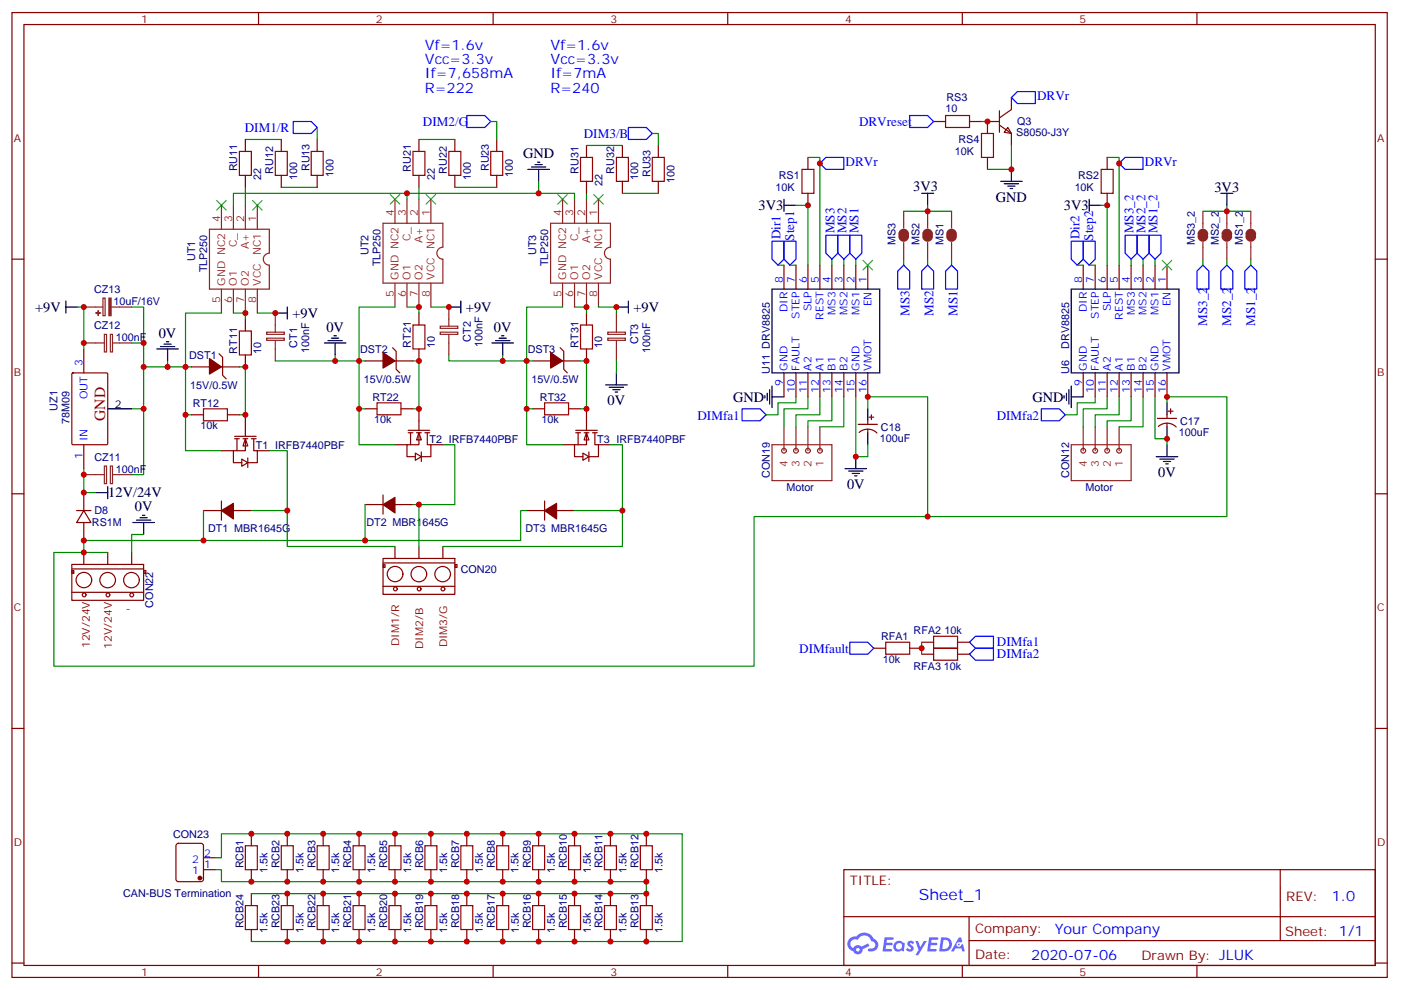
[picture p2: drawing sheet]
<svg xmlns="http://www.w3.org/2000/svg" width="413mm" height="292mm" viewBox="0 0 413 292" stroke-linecap="round" stroke-linejoin="round" font-family="sans-serif">
<g fill="none" stroke="#870000" stroke-width=".35">
<path d="M3.5 3.7h405.4v284.3h-405.4zM7.1 7.2h398.2v277.3h-398.2zM76.2 3.7v3.5M145.3 3.7v3.5M214.5 3.7v3.5M283.6 3.7v3.5M352.8 3.7v3.5M3.5 76.4h3.6M405.3 76.4h3.6M3.5 145.5h3.6M405.3 145.5h3.6M3.5 214.7h3.6"/>
<path d="M405.3 214.7h3.6M248.7 256.3h156.6v28.2h-156.6zM377.3 256.3v20.9M248.7 270.1h156.5M285.6 277.2h119.6M285.6 270.1v14.2M3.5 283.8h3.6M76.2 284.5v3.5M145.3 284.5v3.5M214.5 284.5v3.5M283.6 284.5v3.5M352.8 284.5v3.5"/>
<path d="M405.3 283.8h3.6"/>
</g>
<g fill="#5487ff">
<path d="M267.7 277.5a1.22 1.22 0 0 1 1.7 .2l-.4 .6a.47 .47 0 0 0-.3-.4 .47 .47 0 0 0-.5 .2l.1 .2a1.14 1.14 0 0 1 .8 1.8 1.14 1.14 0 0 1-1.9 0l-.2-.2 .5-.6 .7 .5a.29 .29 0 0 0 .3-.3 .29 .29 0 0 0-.2-.3 1.04 1.04 0 0 1-.6-1.7z"/>
<path d="M260.7 276.2h2.4l.3 .2-.2 .5-1.8 .1-.1 .8h1.5l.3 .4-.3 .4h-1.6l-.2 1.1h1.7l.2 .3-.2 .3-2.6 .1z"/>
<path d="M273.8 276.2h2.4l.3 .2-.1 .5-1.8 .1-.2 .8h1.6l.3 .4-.4 .4-1.6-.1-.1 1.1 1.7 .1 .2 .3-.2 .3-2.6 .1z"/>
<path d="M282.6 276.2h.7l.3 1.3-.6 .3a.69 .69 0 0 0-1 .3 .69 .69 0 0 0 .4 .9 .69 .69 0 0 0 .9-.6l.5-.2 .6 2.2h-.8l-.2-.9h-1.8l-.5 .9h-.8z"/>
<path d="M269.8 277.3h.8l.6 1.8 1.1-1.8h.9l-2.6 4.2h-.8l.9-1.5z"/>
<path d="M277.4 276.2l-.6 4.2h1.3a2.11 2.11 0 0 0 2.5-2.1 2.11 2.11 0 0 0-2.5-2.1zM278.1 277a1.39 1.39 0 0 1 1.7 1.4 1.39 1.39 0 0 1-1.8 1.2h-.3z"/>
<path d="M263.7 277.8a1.54 1.54 0 0 0-.1 2.2 1.54 1.54 0 0 0 2.2 .1l.6 .3 .3-2.3-.2-.3h-.4a1.49 1.49 0 0 0-2.4 0zM264 278.8a.94 .94 0 0 1 1.8 0 .94 .94 0 0 1-1.8 0z"/>
<path d="M250.4 276.6a2.18 2.18 0 0 0 1.1 3.7 1.44 1.44 0 0 0 1.6 .9 1.44 1.44 0 0 0 1.2-1.4l2-1.1-.5-.7-1.9 1a1.47 1.47 0 0 0-2.4 .4 1.39 1.39 0 0 1-.7-1.9 1.39 1.39 0 0 1 2-.5 2.12 2.12 0 0 1 2.2-1.3 2.12 2.12 0 0 1 1.9 1.7 1.14 1.14 0 0 1 1.1 1.4 1.14 1.14 0 0 1-1.7 .7 .43 .43 0 0 0-.5 .4 .43 .43 0 0 0 .4 .5 1.98 1.98 0 0 0 2.5-1.2 1.98 1.98 0 0 0-1.2-2.6 3.1 3.1 0 0 0-5.3-.6l-.9 .1zM252.3 279.9a.55 .55 0 0 1 1.1 0 .55 .55 0 0 1-1.1 0z"/>
<circle cx="282.6" cy="278.3" r=".26"/>
</g>
<g fill="none" stroke="#870000" stroke-width=".35">
<path d="M72.3 41.1v3.5M72.3 51.7v3.5M82.9 41.1v3.5M82.9 51.7v3.5M93.5 41.1v3.5M93.5 51.7v3.5M123.5 41.1v3.5M123.5 51.7v3.5M134.1 41.1v3.5M134.1 51.7v3.5M146.4 41.1v3.5M146.4 51.7v3.5"/>
<path d="M172.9 42.9v3.5M172.9 53.4v3.6M183.4 42.9v3.5M183.4 53.4v3.6M194 42.9v3.5M194 53.4v3.6M319.3 78.1v7.1M322.8 78.1v7.1M326.3 78.1v7.1M329.8 78.1v7.1M333.4 78.1v7.1M336.9 78.1v7.1"/>
<path d="M340.4 78.1v7.1M344 78.1v7.1M172.9 92.3v3.5M157 106.4h5.3M165.1 102.5l1.1 1v5.3l1 1.1M165.8 106.4h5.3M172.9 102.8v3.6M319.3 109.9v7M322.8 109.9v7M326.3 109.9v7M329.8 109.9v7M333.4 109.9v7"/>
<path d="M336.9 109.9v7M340.4 109.9v7M344 109.9v7M155.2 150.5h5.3M160.5 147.6v5.7M164 150.5h5.3"/>
</g>
<g fill="none" stroke="#000" stroke-width=".35">
<path d="M155.6 49.9h6.3M156.6 49.2h4.3M157.7 48.5h2.1M158.4 47.8h.7M158.7 49.9v3.5M97.7 99.7h2.1M98.4 99h.7M147.1 99.7h2.1M147.8 99h.7M315.7 85.2h31.8v24.7h-31.8zM46.2 102.8h6.4M47.3 102.1h4.2"/>
<path d="M48.3 101.4h2.1M49 100.7h.7M49.4 102.8v3.6M95.6 101.1h6.4M96.7 100.4h4.2M98.8 101.1v3.5M145 101.1h6.3M146 100.4h4.3M148.2 101.1v3.5M225.4 116.6v.7M226.1 115.9v2.1M226.8 114.8v4.3"/>
<path d="M227.5 116.9h3.6M227.5 113.8v6.3M313.6 116.6v.7M314.3 115.9v2.1M315 114.8v4.3M315.7 116.9h3.6M315.7 113.8v6.3"/>
</g>
<g fill="none" stroke="#8c2424" stroke-width=".35">
<path d="M266.3 62.3v4.9M266.3 71.4v5M273.4 62.3v4.9M273.4 71.4v5M280.5 62.3v4.9M280.5 71.4v5M354.5 62.3v4.9M354.5 71.4v5M361.6 62.3v4.9M361.6 71.4v5M368.7 62.3v4.9M368.7 71.4v5"/>
<path d="M227.5 131.1h17.7v10.5h-17.7zM231.1 125.8v7M234.6 125.8v7M238.1 125.8v7M241.7 125.8v7M315.7 131.1h17.7v10.5h-17.7zM319.3 125.8v7M322.8 125.8v7M326.3 125.8v7M329.8 125.8v7"/>
<circle cx="231.1" cy="132.8" r=".71"/>
<circle cx="234.6" cy="132.8" r=".71"/>
<circle cx="238.1" cy="132.8" r=".71"/>
<circle cx="241.7" cy="132.8" r=".71"/>
<circle cx="319.3" cy="132.8" r=".71"/>
<circle cx="322.8" cy="132.8" r=".71"/>
<circle cx="326.3" cy="132.8" r=".71"/>
<circle cx="329.8" cy="132.8" r=".71"/>
</g>
<g fill="none" stroke="#008700" stroke-width=".35">
<path d="M72.3 55.2v5.3M72.3 41.1h10.6M82.9 55.2h10.6M172.9 57v1.7M172.9 42.9h10.5M183.4 57h10.6M245.2 76.4v1.7M248.7 76.4v1.7M252.2 76.4v1.7M266.3 62.3h14.2M266.3 76.4v1.7M273.4 60.5v1.8"/>
<path d="M273.4 76.4v1.7M280.5 76.4v1.7M333.4 76.4v1.7M336.9 76.4v1.7M340.4 76.4v1.7M354.5 62.3h14.2M354.5 76.4v1.7M361.6 60.5v1.8M361.6 76.4v1.7M368.7 76.4v1.7M42.3 108.1h7.1M49.4 106.4v1.7h5.3"/>
<path d="M81.1 106.4h17.7M98.8 104.6v1.8h7M132.3 104.6v1.8h15.9M148.2 104.6v1.8h7M238.1 116.9v3.6h-7v5.3M241.7 116.9v5.3h-7.1v3.6M245.2 116.9v7.1h-7.1v1.8M248.7 116.9v8.9h-7M326.3 116.9v3.6h-7v5.3M329.8 116.9v5.3h-7v3.6M333.4 116.9v7.1h-7.1v1.8M336.9 116.9v8.9h-7.1"/>
</g>
<path d="M243.4 69.3h3.5v5.3l-1.7 1.8-1.8-1.8zM246.9 69.3h3.6v5.3l-1.8 1.8-1.8-1.8zM250.5 69.3h3.5v5.3l-1.8 1.8-1.7-1.8zM266.3 78.1l1.8 1.8v5.3h-3.5v-5.3zM271.6 79.9l1.8-1.8 1.8 1.8v5.3h-3.6zM278.7 79.9l1.8-1.8 1.7 1.8v5.3h-3.5zM331.6 69.3h3.5v5.3l-1.7 1.8-1.8-1.8zM335.1 69.3h3.6v5.3l-1.8 1.8-1.8-1.8zM338.7 69.3h3.5v5.3l-1.8 1.8-1.7-1.8zM354.5 78.1l1.8 1.8v5.3h-3.5v-5.3zM361.6 78.1l1.8 1.8v5.3h-3.6v-5.3zM366.9 79.9l1.8-1.8 1.7 1.8v5.3h-3.5z" fill="none" stroke="#00f" stroke-width=".35"/>
<path d="M265.6 69a.71 .71 0 0 1 .7-.7 .71 .71 0 0 1 .8 .7M265.6 69.7a.71 .71 0 0 0 .7 .7 .71 .71 0 0 0 .8-.7M272.7 69a.71 .71 0 0 1 .7-.7 .71 .71 0 0 1 .7 .7M272.7 69.7a.71 .71 0 0 0 .7 .7 .71 .71 0 0 0 .7-.7M279.8 69a.71 .71 0 0 1 .7-.7 .71 .71 0 0 1 .7 .7M279.8 69.7a.71 .71 0 0 0 .7 .7 .71 .71 0 0 0 .7-.7M353.8 69a.71 .71 0 0 1 .7-.7 .71 .71 0 0 1 .7 .7M353.8 69.7a.71 .71 0 0 0 .7 .7 .71 .71 0 0 0 .7-.7M360.9 69a.71 .71 0 0 1 .7-.7 .71 .71 0 0 1 .7 .7M360.9 69.7a.71 .71 0 0 0 .7 .7 .71 .71 0 0 0 .7-.7M367.9 69a.71 .71 0 0 1 .8-.7 .71 .71 0 0 1 .7 .7M367.9 69.7a.71 .71 0 0 0 .8 .7 .71 .71 0 0 0 .7-.7" fill="none" stroke="#8c2424" stroke-width="1.8"/>
<path d="M63.9 59.1l2.8 2.8M66.7 59.1l-2.8 2.8M74.4 59.1l2.9 2.8M77.3 59.1l-2.9 2.8M115 57.3l2.8 2.8M117.8 57.3l-2.8 2.8M125.6 57.3l2.8 2.8M128.4 57.3l-2.8 2.8M164.4 57.3l2.8 2.8M167.2 57.3l-2.8 2.8M175 57.3l2.8 2.8M177.8 57.3l-2.8 2.8" fill="none" stroke="#3c3" stroke-width=".35"/>
<path d="M70.6 44.6h3.5v7.1h-3.5zM81.1 44.6h3.6v7.1h-3.6zM91.7 44.6h3.5v7.1h-3.5zM121.7 44.6h3.5v7.1h-3.5zM132.3 44.6h3.5v7.1h-3.5zM144.6 44.6h3.6v7.1h-3.6zM171.1 46.4h3.5v7h-3.5zM181.7 46.4h3.5v7h-3.5zM192.3 46.4h3.5v7h-3.5zM171.1 95.8h3.5v7h-3.5z" fill="none" stroke="#a10000" stroke-width=".35"/>
<g fill="#870000" stroke="#870000" stroke-width=".35">
<path d="M162.3 103.9l3.5 2.5-3.5 2.1z"/>
<path d="M160.5 150.5l3.5-2.2v4.6z"/>
</g>
<g fill="#fff" stroke="#870000" stroke-width=".35">
<path d="M172.9 127.5l.7 2.1h-1.4z"/>
<path d="M171.8 133.5l1.8 1.1-1.8 1z"/>
</g>
<g fill="none" stroke="#870000" stroke-width=".35">
<path d="M123.5 92.3v3.5M107.6 106.4h5.3M115.7 102.5l1.1 1v5.3l1 1.1M116.4 106.4h5.3M123.5 102.8v3.6M157 120.5h3.5M165.8 131.1h3.5M167.6 120.5h3.5M169.7 126.8h6.3M169.7 127.5h1.4M170.4 127.5v3.6M172.2 127.5h1.4"/>
<path d="M172.9 127.5v3.6h-3.6v3.5h2.5M172.9 120.5v6.3M173.6 133.2v2.8M174.6 127.5h1.4M175.3 127.5v3.6h1.1v3.5h-2.8M176.4 131.1h3.5M107.6 148.7h5.3M112.9 145.9v5.6M116.4 148.7h5.3"/>
</g>
<g fill="none" stroke="#8c2424" stroke-width=".35">
<path d="M165.8 58.7v7.1M169.3 58.7v7.1M172.9 58.7v7.1M176.4 58.7v7.1M162.3 65.8h17.6v7a1.76 1.76 0 0 0-1.7 1.8 1.76 1.76 0 0 0 1.7 1.8v7h-17.6zM165.8 83.4v7.1M169.3 83.4v7.1M172.9 83.4v7.1M176.4 83.4v7.1M179.1 99.7h5.2v.6h-5.2zM179.1 97.9h5.2v.6h-5.2zM181.7 92.3v5.6"/>
<path d="M181.7 100.4v6"/>
</g>
<path d="M181.7 90.5h3.5M185.2 88.7v3.6M178.5 113.4h6.4M179.6 114.1h4.2M180.6 114.8h2.1M181.3 115.5h.7M181.7 109.9v3.5" fill="none" stroke="#000" stroke-width=".35"/>
<path d="M121.7 95.8h3.5v7h-3.5zM160.5 118.7h7.1v3.5h-7.1z" fill="none" stroke="#a10000" stroke-width=".35"/>
<path d="M165.8 90.5h-10.6v15.9M169.3 90.5h3.6v1.8M176.4 90.5h5.3v1.8M157 106.4h-1.8v14.1h1.8M171.1 106.4h1.8v14.1h-1.8M181.7 106.4v3.5" fill="none" stroke="#008700" stroke-width=".35"/>
<g fill="#870000" stroke="#870000" stroke-width=".35">
<path d="M112.9 103.9l3.5 2.5-3.5 2.1z"/>
<path d="M112.9 148.7l3.5-2.1v4.6z"/>
</g>
<g fill="#fff" stroke="#870000" stroke-width=".35">
<path d="M123.5 127.5l.7 2.1h-1.4z"/>
<path d="M122.4 133.5l1.8 1.1-1.8 1z"/>
</g>
<g fill="none" stroke="#870000" stroke-width=".35">
<path d="M231.1 78.1v7.1M234.6 78.1v7.1M238.1 78.1v7.1M241.7 78.1v7.1M245.2 78.1v7.1M248.7 78.1v7.1M252.2 78.1v7.1M255.8 78.1v7.1M231.1 109.9v7M234.6 109.9v7M238.1 109.9v7M241.7 109.9v7"/>
<path d="M245.2 109.9v7M248.7 109.9v7M252.2 109.9v7M255.8 109.9v7M56.4 122.2h3.6M67 122.2h3.6M107.6 120.5h3.5M116.4 131.1h3.5M118.2 120.5h3.5M120.3 126.8h6.3M120.3 127.5h1.4M121 127.5v3.6"/>
<path d="M122.8 127.5h1.4M123.5 127.5v3.6h-3.6v3.5h2.5M123.5 120.5v6.3M124.2 133.2v2.8M125.2 127.5h1.4M125.9 127.5v3.6h1.1v3.5h-2.8M127 131.1h3.5M22.6 150.5h4.2M24.7 150.5l2.1 3.5h-4.2zM24.7 145.2v5.3M24.7 154v5.3M21.2 166.3h21.1v10.6h-21.1z"/>
<path d="M21.2 174.6h21.1M21.2 168.2h.6v.8h-.6zM21.2 167.7h21.1M42.4 168.1h.6v.9h-.6zM112.9 164.6h21.2v10.6h-21.2zM112.9 172.8h21.2M112.9 166.4h.6v.8h-.6zM112.9 165.9h21.2M134.1 166.4h.6v.8h-.6z"/>
<circle cx="24.7" cy="170.9" r="2.28"/>
<circle cx="24.8" cy="175.3" r=".56"/>
<circle cx="31.8" cy="171" r="2.28"/>
<circle cx="31.8" cy="175.3" r=".56"/>
<circle cx="38.8" cy="171" r="2.28"/>
<circle cx="38.8" cy="175.3" r=".56"/>
<circle cx="116.5" cy="169.2" r="2.28"/>
<circle cx="116.5" cy="173.5" r=".56"/>
<circle cx="123.5" cy="169.2" r="2.28"/>
<circle cx="123.5" cy="173.6" r=".56"/>
<circle cx="130.5" cy="169.2" r="2.28"/>
<circle cx="130.5" cy="173.6" r=".56"/>
</g>
<g fill="none" stroke="#8c2424" stroke-width=".35">
<path d="M116.4 58.7v7.1M119.9 58.7v7.1M123.5 58.7v7.1M127 58.7v7.1M61.7 67.6h17.7v7a1.76 1.76 0 0 0-1.8 1.8 1.76 1.76 0 0 0 1.8 1.7v7.1h-17.7zM65.3 60.5v7.1M68.8 60.5v7.1M72.3 60.5v7.1M75.8 60.5v7.1M112.9 65.8h17.6v7a1.76 1.76 0 0 0-1.7 1.8 1.76 1.76 0 0 0 1.7 1.8v7h-17.6zM30.8 98.5h.6v5.2h-.6zM32.5 98.5h.7v5.2h-.7z"/>
<path d="M65.3 85.2v7.1M68.8 85.2v7.1M72.3 85.2v7.1M75.8 85.2v7.1M78.6 99.7h5.2v.6h-5.2zM78.6 97.9h5.2v.6h-5.2zM81.1 92.3v5.6M116.4 83.4v7.1M119.9 83.4v7.1M123.5 83.4v7.1M127 83.4v7.1M129.8 97.9h5.1v.6h-5.1z"/>
<path d="M129.8 96.1h5.1v.7h-5.1zM132.3 90.5v5.6M132.3 98.6v6M24.7 101.1h6M33.2 101.1h5.6M81.1 100.4v6M24.7 139.9h6M30.8 137.3h.6v5.2h-.6zM32.5 137.3h.7v5.2h-.7zM33.2 139.9h5.6"/>
</g>
<path d="M19.4 90.5h3.5M19.4 88.7v3.6M81.1 92.3h3.6M84.7 90.5v3.5M132.3 90.5h3.5M135.8 88.7v3.6M227.5 85.2h31.8v24.7h-31.8zM39.2 154h6.3M40.2 153.3h4.2M41.3 152.6h2.1M42 151.9h.7M42.3 154v3.5" fill="none" stroke="#000" stroke-width=".35"/>
<path d="M111.1 118.7h7.1v3.5h-7.1zM60 120.5h7v3.5h-7z" fill="none" stroke="#a10000" stroke-width=".35"/>
<g fill="none" stroke="#008700" stroke-width=".35">
<path d="M22.9 90.5h1.8v12.3M38.8 90.5h3.5v10.6M65.3 92.3h-10.6v15.8M68.8 92.3h3.5v1.7M75.8 92.3h5.3M116.4 90.5h-10.6v15.9M119.9 90.5h3.6v1.8M127 90.5h5.3M38.8 101.1h3.5v19.4M56.4 108.1h-1.7v14.1h1.7M70.6 108.1h1.7v14.1h-1.7M107.6 106.4h-1.8v14.1h1.8"/>
<path d="M121.7 106.4h1.8v14.1h-1.8M38.8 120.5h3.5v19.4h-3.5"/>
</g>
<path d="M24.7 162.8v3.5M31.7 162.8v3.5M38.8 162.8v3.5M116.4 161v3.6M123.5 161v3.6M130.5 161v3.6" fill="none" stroke="#800000" stroke-width=".35"/>
<g fill="#fff" stroke="#870000" stroke-width=".35">
<path d="M72.3 129.3l.7 2.1h-1.4z"/>
<path d="M71.3 135.3l1.7 1-1.7 1.1z"/>
</g>
<g fill="none" stroke="#870000" stroke-width=".35">
<path d="M275.2 35.8h3.5M285.8 35.8h3.5M294.6 36.9l3.5 2.4v3.6M294.6 35.8h-3.6v3.5M294.6 32.6v6.4M297 37.6l1.1 1.7-2.1-.3zM298.1 28.8v3.5l-3.5 2.4M238.1 46.4v3.5M238.1 57v3.5M291 46.4v3.5M326.3 46.4v3.5M326.3 57v3.5"/>
<path d="M72.3 94v3.5M21.2 110.1l.3-.2h9.9l.3 .2v20.6l-.1 .3-10.1 .1-.3-.2zM24.7 102.8v7.1M56.4 108.1h5.3M64.6 104.2l1 1.1v5.3l1.1 1.1M65.3 108.1h5.3M72.3 104.6v3.5M24.7 131.1v7M65.3 132.8h3.5M69.1 128.6h6.4M69.1 129.3h1.5M69.8 129.3v3.5"/>
<path d="M71.6 129.3h1.4M72.3 129.3v3.5h-3.5v3.5h2.5M72.3 122.2v6.4M73 134.9v2.9M74.1 129.3h1.4M74.8 129.3v3.5h1v3.5h-2.8M75.8 132.8h3.6M252.9 125.1h5.7M253.2 127.4a3.8 3.8 0 0 1 5.3 .2M255.8 124v1.1M255.8 126.5v1M256.1 122.9h1.4"/>
<path d="M256.8 122.2v1.4M341.1 123.3h5.7M341.4 125.7a3.8 3.8 0 0 1 5.3 .1M344 122.2v1.1M344 124.7v1.1M344.3 121.2h1.4M345 120.5v1.4M60 150.5h5.3M65.3 147.6v5.7M68.8 150.5h5.3M257.5 191h3.6M268.1 191h3.5"/>
<path d="M271.6 189.3h3.6M271.6 192.8h3.6M282.2 189.3h3.6M282.2 192.8h3.6M52.1 248.7l.5-.2h6.7l.5 .2 .2 .5v9.9l-.3 .5-.4 .2h-6.7l-.5-.2-.2-.5v-9.9zM60 256.3h3.5M60 252.8h3.5M74.1 245.7v3.5M74.1 256.3v3.5M84.7 245.7v3.5M84.7 256.3v3.5M95.2 245.7v3.5"/>
<path d="M95.2 256.3v3.5M105.8 245.7v3.5M105.8 256.3v3.5M116.4 245.7v3.5M116.4 256.3v3.5M127 245.7v3.5M127 256.3v3.5M137.6 245.7v3.5M137.6 256.3v3.5M148.2 245.7v3.5M148.2 256.3v3.5M158.7 245.7v3.5"/>
<path d="M158.7 256.3v3.5M169.3 245.7v3.5M169.3 256.3v3.5M179.9 245.7v3.5M179.9 256.3v3.5M190.5 245.7v3.5M190.5 256.3v3.5M74.1 263.3v3.6M74.1 273.9v3.6M84.7 263.3v3.6M84.7 273.9v3.6M95.2 263.3v3.6"/>
<path d="M95.2 273.9v3.6M105.8 263.3v3.6M105.8 273.9v3.6M116.4 263.3v3.6M116.4 273.9v3.6M127 263.3v3.6M127 273.9v3.6M137.6 263.3v3.6M137.6 273.9v3.6M148.2 263.3v3.6M148.2 273.9v3.6M158.7 263.3v3.6"/>
<path d="M158.7 273.9v3.6M169.3 263.3v3.6M169.3 273.9v3.6M179.9 263.3v3.6M179.9 273.9v3.6M190.5 263.3v3.6M190.5 273.9v3.6"/>
</g>
<g fill="#870000" stroke="#870000" stroke-width=".35">
<path d="M65.3 150.5l3.5-2.2v4.6z"/>
<path d="M61.7 105.7l3.6 2.4-3.6 2.1z"/>
<circle cx="58.9" cy="258.8" r=".53"/>
</g>
<g fill="none" stroke="#a10000" stroke-width=".35">
<path d="M278.7 34h7.1v3.6h-7.1zM289.3 39.3h3.5v7.1h-3.5zM236.4 49.9h3.5v7.1h-3.5zM324.6 49.9h3.5v7.1h-3.5zM70.6 97.5h3.5v7.1h-3.5zM261.1 189.3h7v3.5h-7zM275.2 187.5h7v3.5h-7zM275.2 191h7v3.6h-7zM72.3 249.2h3.5v7.1h-3.5zM82.9 249.2h3.5v7.1h-3.5zM93.5 249.2h3.5v7.1h-3.5zM104.1 249.2h3.5v7.1h-3.5z"/>
<path d="M114.7 249.2h3.5v7.1h-3.5zM125.2 249.2h3.6v7.1h-3.6zM135.8 249.2h3.5v7.1h-3.5zM146.4 249.2h3.5v7.1h-3.5zM157 249.2h3.5v7.1h-3.5zM167.6 249.2h3.5v7.1h-3.5zM178.2 249.2h3.5v7.1h-3.5zM188.7 249.2h3.6v7.1h-3.6zM72.3 266.9h3.5v7h-3.5zM82.9 266.9h3.5v7h-3.5zM93.5 266.9h3.5v7h-3.5zM104.1 266.9h3.5v7h-3.5z"/>
<path d="M114.7 266.9h3.5v7h-3.5zM125.2 266.9h3.6v7h-3.6zM135.8 266.9h3.5v7h-3.5zM146.4 266.9h3.5v7h-3.5zM157 266.9h3.5v7h-3.5zM167.6 266.9h3.5v7h-3.5zM178.2 266.9h3.5v7h-3.5zM188.7 266.9h3.6v7h-3.6z"/>
</g>
<path d="M24.7 90.5h5.6M30.3 87.8h.7v5.2h-.7zM32.8 90.5h6" fill="none" stroke="#8c2424" stroke-width=".35"/>
<g fill="#8c2424" stroke="#8c2424" stroke-width=".35">
<path d="M32.1 87.8h.6v5.2h-.6z"/>
<path d="M28.9 91.5l.1 1.5z"/>
<path d="M28.2 92.2l1.4 .1z"/>
</g>
<g fill="none" stroke="#000" stroke-width=".35">
<path d="M231.1 58.7v3.6M271.6 57h3.6M273.4 57v3.5M294.9 53.4h6.4M296 54.2h4.2M297 54.9h2.2M297.7 55.6h.7M298.1 49.9v3.5M321 58.7v3.6M359.8 57h3.6M361.6 57v3.5M231.1 60.5h3.5"/>
<path d="M321 60.5h3.6M344 118.7v3.5M31.7 120.5h7.1M249.1 138.1h6.3M250.1 138.8h4.3M251.2 139.5h2.1M252.2 134.6v3.5M255.8 120.5v3.5M255.8 127.5v3.6M340.8 134.6h6.3M341.8 135.3h4.3M342.9 136h2.1"/>
<path d="M343.6 136.7h.7M344 125.8v3.5M344 131.1v3.5M28.2 145.2h3.5M31.7 143.4v3.5M251.9 140.2h.7"/>
</g>
<g fill="none" stroke="#008700" stroke-width=".35">
<path d="M93.5 37.6v3.5M144.6 35.8h1.8v5.3M192.3 39.3h1.7v3.6M289.3 35.8h1.7M119.9 57h-51.1v3.5M123.5 55.2v3.5M123.5 41.1h10.6M134.1 55.2h12.3M158.7 53.4v3.6h10.6v1.7M158.7 57h-38.8v1.7M238.1 46.4h3.6v31.7M298.1 42.9v7h-7.1"/>
<path d="M326.3 46.4h3.5v31.7M229.3 78.1h1.8M232.8 78.1h1.8M234.6 60.5h3.5v17.6M317.5 78.1h1.8M321 78.1h1.8M324.6 60.5h1.7v17.6M234.6 116.9v1.8h-5.3v3.5h-3.5M252.2 116.9v17.7h3.6v-3.5M322.8 116.9v1.8h-5.3v3.5h-3.5M340.4 116.9v12.4h3.6v1.8M344 118.7v-1.8h17.6v35.3h-88.2"/>
<path d="M24.7 138.1v7.1h3.5M54.7 122.2v10.6h10.6M79.4 132.8h5.3v28.2h31.7M105.8 120.5v10.6h10.6M130.5 131.1h3.6v17.6h-10.6v12.3M155.2 120.5v10.6h10.6M179.9 131.1h3.5v29.9h-52.9M255.8 120.5v-3.6h17.6v35.3h-51.2v44.1h-206.3v-33.5h8.8M42.3 157.5h-3.5v5.3M60 150.5v8.8h-35.3v3.5h7M74.1 150.5h10.6M107.6 148.7v10.6h-47.6"/>
<path d="M121.7 148.7h1.8M155.2 150.5h-1.7v8.8h-45.9M169.3 150.5h14.1M271.6 189.3v3.5M63.5 256.3h1.8v3.5h125.2v3.5h-116.4M63.5 252.8h1.8v-7.1h135.8v31.8h-127"/>
</g>
<g fill="none" stroke="#00f" stroke-width=".35">
<path d="M86.4 35.8h5.3l1.8 1.8-1.8 1.7h-5.3zM137.6 34h5.3l1.7 1.8-1.7 1.8h-5.3zM185.2 37.6h5.3l1.8 1.7-1.8 1.8h-5.3zM268.1 34h5.3l1.8 1.8-1.8 1.8h-5.3zM298.1 28.8l1.8-1.8h5.3v3.5h-5.3zM241.7 48.2l1.7-1.8h5.3v3.5h-5.3zM329.8 48.2l1.8-1.8h5.3v3.5h-5.3zM227.5 71.1h3.6v5.3l-1.8 1.7-1.8-1.7zM231.1 71.1h3.5v5.3l-1.8 1.7-1.7-1.7zM315.7 71.1h3.6v5.3l-1.8 1.7-1.8-1.7zM319.3 71.1h3.5v5.3l-1.8 1.7-1.7-1.7zM218.7 120.5h5.3l1.8 1.7-1.8 1.8h-5.3z"/>
<path d="M306.9 120.5h5.3l1.8 1.7-1.8 1.8h-5.3zM250.5 189.3h5.3l1.7 1.7-1.7 1.8h-5.3zM287.5 187.5h5.3v3.5h-5.3l-1.7-1.7zM287.5 191h5.3v3.6h-5.3l-1.7-1.8z"/>
</g>
<path d="M254.4 76.7l2.8 2.9M257.2 76.7l-2.8 2.9M342.5 76.7l2.9 2.9M345.4 76.7l-2.9 2.9" fill="none" stroke="#3c3" stroke-width=".35"/>
<g fill="#c00">
<circle cx="271.6" cy="191" r=".88"/>
<circle cx="298.1" cy="49.9" r=".88"/>
<circle cx="291" cy="35.8" r=".88"/>
<circle cx="329.8" cy="48.2" r=".88"/>
<circle cx="238.1" cy="60.5" r=".88"/>
<circle cx="344" cy="116.9" r=".88"/>
<circle cx="273.4" cy="152.2" r=".88"/>
<circle cx="105.8" cy="120.5" r=".88"/>
<circle cx="252.2" cy="134.6" r=".88"/>
<circle cx="344" cy="129.3" r=".88"/>
<circle cx="148.2" cy="106.4" r=".88"/>
<circle cx="42.3" cy="120.5" r=".88"/>
<circle cx="42.3" cy="101.1" r=".88"/>
<circle cx="42.3" cy="108.1" r=".88"/>
<circle cx="54.7" cy="108.1" r=".88"/>
<circle cx="49.4" cy="108.1" r=".88"/>
<circle cx="105.8" cy="106.4" r=".88"/>
<circle cx="98.8" cy="106.4" r=".88"/>
<circle cx="155.2" cy="106.4" r=".88"/>
<circle cx="24.7" cy="139.9" r=".88"/>
<circle cx="361.6" cy="62.3" r=".88"/>
<circle cx="273.4" cy="62.3" r=".88"/>
<circle cx="172.9" cy="90.5" r=".88"/>
<circle cx="172.9" cy="106.4" r=".88"/>
<circle cx="172.9" cy="120.5" r=".88"/>
<circle cx="181.7" cy="90.5" r=".88"/>
<circle cx="72.3" cy="92.3" r=".88"/>
<circle cx="24.7" cy="90.5" r=".88"/>
<circle cx="24.7" cy="101.1" r=".88"/>
<circle cx="72.3" cy="108.1" r=".88"/>
<circle cx="72.3" cy="122.2" r=".88"/>
<circle cx="81.1" cy="92.3" r=".88"/>
<circle cx="132.3" cy="90.5" r=".88"/>
<circle cx="123.5" cy="120.5" r=".88"/>
<circle cx="123.5" cy="106.4" r=".88"/>
<circle cx="123.5" cy="90.5" r=".88"/>
<circle cx="84.7" cy="277.5" r=".88"/>
<circle cx="84.7" cy="263.3" r=".88"/>
<circle cx="95.3" cy="259.8" r=".88"/>
<circle cx="105.8" cy="259.8" r=".88"/>
<circle cx="116.4" cy="259.8" r=".88"/>
<circle cx="127" cy="259.8" r=".88"/>
<circle cx="137.6" cy="259.8" r=".88"/>
<circle cx="148.2" cy="259.8" r=".88"/>
<circle cx="158.8" cy="259.8" r=".88"/>
<circle cx="169.3" cy="259.8" r=".88"/>
<circle cx="179.9" cy="259.8" r=".88"/>
<circle cx="169.3" cy="277.5" r=".88"/>
<circle cx="179.9" cy="277.5" r=".88"/>
<circle cx="148.2" cy="277.5" r=".88"/>
<circle cx="158.8" cy="277.5" r=".88"/>
<circle cx="127" cy="277.5" r=".88"/>
<circle cx="137.6" cy="277.5" r=".88"/>
<circle cx="105.8" cy="277.5" r=".88"/>
<circle cx="116.4" cy="277.5" r=".88"/>
<circle cx="95.3" cy="277.5" r=".88"/>
<circle cx="84.7" cy="259.8" r=".88"/>
<circle cx="95.3" cy="245.7" r=".88"/>
<circle cx="84.7" cy="245.7" r=".88"/>
<circle cx="116.4" cy="245.7" r=".88"/>
<circle cx="105.8" cy="245.7" r=".88"/>
<circle cx="137.6" cy="245.7" r=".88"/>
<circle cx="127" cy="245.7" r=".88"/>
<circle cx="158.8" cy="245.7" r=".88"/>
<circle cx="148.2" cy="245.7" r=".88"/>
<circle cx="179.9" cy="245.7" r=".88"/>
<circle cx="169.3" cy="245.7" r=".88"/>
<circle cx="190.5" cy="277.5" r=".88"/>
<circle cx="190.5" cy="245.7" r=".88"/>
<circle cx="74.1" cy="245.7" r=".88"/>
<circle cx="74.1" cy="259.8" r=".88"/>
<circle cx="190.5" cy="259.8" r=".88"/>
<circle cx="190.5" cy="263.3" r=".88"/>
<circle cx="179.9" cy="263.3" r=".88"/>
<circle cx="169.3" cy="263.3" r=".88"/>
<circle cx="158.8" cy="263.3" r=".88"/>
<circle cx="148.2" cy="263.3" r=".88"/>
<circle cx="137.6" cy="263.3" r=".88"/>
<circle cx="127" cy="263.3" r=".88"/>
<circle cx="116.4" cy="263.3" r=".88"/>
<circle cx="105.8" cy="263.3" r=".88"/>
<circle cx="95.3" cy="263.3" r=".88"/>
<circle cx="119.9" cy="57" r=".88"/>
<circle cx="60" cy="159.3" r=".88"/>
<circle cx="107.6" cy="159.3" r=".88"/>
<circle cx="24.7" cy="159.3" r=".88"/>
<circle cx="24.7" cy="162.8" r=".88"/>
<circle cx="158.8" cy="57" r=".88"/>
<circle cx="123.5" cy="148.7" r=".88"/>
<circle cx="84.7" cy="150.5" r=".88"/>
<circle cx="183.4" cy="150.5" r=".88"/>
<circle cx="54.7" cy="122.2" r=".88"/>
<circle cx="155.2" cy="120.5" r=".88"/>
<circle cx="255.8" cy="116.9" r=".88"/>
<circle cx="326.3" cy="60.5" r=".88"/>
<circle cx="241.7" cy="48.2" r=".88"/>
<circle cx="24.7" cy="145.2" r=".88"/>
</g>
<text font-size="4.6" fill="#800" x="31" y="124" transform="rotate(-90 31 124)">GND</text>
<text font-size="4.6" fill="#00f" x="270.8" y="265.3">Sheet_1</text>
<g font-size="4.2" fill="#00f">
<text x="125.2" y="14.6">Vf=1.6v</text>
<text x="162.3" y="14.6">Vf=1.6v</text>
<text x="125.2" y="18.9">Vcc=3.3v</text>
<text x="125.2" y="23.1">If=7,658mA</text>
<text x="162.3" y="18.9">Vcc=3.3v</text>
<text x="162.3" y="23.1">If=7mA</text>
<text x="125.2" y="27.3">R=222</text>
<text x="162.3" y="27.3">R=240</text>
<text x="392.5" y="265.6">1.0</text>
<text x="310.9" y="275.1">Your Company</text>
<text x="304" y="282.9">2020-07-06</text>
</g>
<g font-size="4.2">
<text x="154.2" y="46.6">GND</text>
<text x="269.2" y="56.3">3V3</text>
<text x="293.5" y="59.5">GND</text>
<text x="358" y="56.6">3V3</text>
<text x="223.6" y="61.9">3V3</text>
<text x="313.6" y="61.9">3V3</text>
<text x="10.3" y="91.9">+9V</text>
<text x="86.2" y="93.7">+9V</text>
<text x="137.3" y="91.9">+9V</text>
<text x="186.7" y="91.9">+9V</text>
<text x="46.8" y="99.5">0V</text>
<text x="96.2" y="97.7">0V</text>
<text x="145.6" y="97.7">0V</text>
<text x="179.1" y="119.5">0V</text>
<text x="216.1" y="118.4">GND</text>
<text x="304.3" y="118.3">GND</text>
<text x="341.4" y="140.6">0V</text>
<text x="31.9" y="146.6">12V/24V</text>
<text x="249.7" y="144.1">0V</text>
<text x="39.7" y="150.6">0V</text>
</g>
<g font-size="3.9" fill="#00f">
<text x="305.7" y="29.5">DRVr</text>
<text x="72.2" y="39">DIM1/R</text>
<text x="124.7" y="37.2">DIM2/G</text>
<text x="172.1" y="40.8">DIM3/B</text>
<text x="253.2" y="37.1">DRVreset</text>
<text x="249.2" y="48.9">DRVr</text>
<text x="337.4" y="48.9">DRVr</text>
<text x="230" y="70.6" transform="rotate(-90 230 70.6)">Dir1</text>
<text x="234" y="70.9" transform="rotate(-90 234 70.9)">Step1</text>
<text x="245.9" y="68.8" transform="rotate(-90 245.9 68.8)">MS3</text>
<text x="249.5" y="68.8" transform="rotate(-90 249.5 68.8)">MS2</text>
<text x="253" y="68.8" transform="rotate(-90 253 68.8)">MS1</text>
<text x="318.2" y="70.6" transform="rotate(-90 318.2 70.6)">Dir2</text>
<text x="322.2" y="70.9" transform="rotate(-90 322.2 70.9)">Step2</text>
<text x="334.1" y="68.8" transform="rotate(-90 334.1 68.8)">MS3_2</text>
<text x="337.7" y="68.8" transform="rotate(-90 337.7 68.8)">MS2_2</text>
<text x="341.2" y="68.8" transform="rotate(-90 341.2 68.8)">MS1_2</text>
<text x="268.1" y="93" transform="rotate(-90 268.1 93)">MS3</text>
<text x="275.2" y="93" transform="rotate(-90 275.2 93)">MS2</text>
<text x="282.2" y="93" transform="rotate(-90 282.2 93)">MS1</text>
<text x="355.8" y="96" transform="rotate(-90 355.8 96)">MS3_2</text>
<text x="362.9" y="96" transform="rotate(-90 362.9 96)">MS2_2</text>
<text x="369.9" y="96" transform="rotate(-90 369.9 96)">MS1_2</text>
<text x="205.6" y="123.6">DIMfa1</text>
<text x="293.8" y="123.6">DIMfa2</text>
<text x="293.8" y="190.3">DIMfa1</text>
<text x="235.6" y="192.4">DIMfault</text>
<text x="293.8" y="193.9">DIMfa2</text>
</g>
<g font-size="3.9" fill="#800">
<text x="250.5" y="260.9">TITLE:</text>
<text x="379.1" y="265.6">REV:</text>
<text x="287.4" y="275.1">Company:</text>
<text x="378.7" y="275.7">Sheet: 1/1</text>
<text x="287.4" y="282.8">Date:</text>
<text x="336.4" y="282.8">Drawn By: JLUK</text>
</g>
<g font-size="3.2" fill="#800">
<text x="41.6" y="6.7">1</text>
<text x="110.8" y="6.7">2</text>
<text x="179.9" y="6.7">3</text>
<text x="249.1" y="6.7">4</text>
<text x="318.2" y="6.7">5</text>
<text x="4.1" y="41.8">A</text>
<text x="405.9" y="41.8">A</text>
<text x="4.1" y="110.9">B</text>
<text x="405.9" y="110.9">B</text>
<text x="4.1" y="180.1">C</text>
<text x="37" y="180.4">-</text>
<text x="405.9" y="180.1">C</text>
<text x="26.5" y="191" transform="rotate(-90 26.5 191)">12V/24V</text>
<text x="33" y="191.2" transform="rotate(-90 33 191.2)">12V/24V</text>
<text x="117.7" y="190.4" transform="rotate(-90 117.7 190.4)">DIM1/R</text>
<text x="124.7" y="191.2" transform="rotate(-90 124.7 191.2)">DIM2/B</text>
<text x="131.8" y="190.8" transform="rotate(-90 131.8 190.8)">DIM3/G</text>
<text x="4.1" y="249.2">D</text>
<text x="405.9" y="249.2">D</text>
<text x="41.6" y="287.5">1</text>
<text x="110.8" y="287.5">2</text>
<text x="179.9" y="287.5">3</text>
<text x="249.1" y="287.5">4</text>
<text x="318.2" y="287.5">5</text>
</g>
<g font-size="3.2" fill="#000080">
<text x="278.9" y="29.8">RS3</text>
<text x="278.7" y="33">10</text>
<text x="299.5" y="40.2">S8050-J3Y</text>
<text x="299.8" y="36.9">Q3</text>
<text x="281.5" y="45.8">10K</text>
<text x="282.5" y="42.2">RS4</text>
<text x="69.9" y="50.5" transform="rotate(-90 69.9 50.5)">RU11</text>
<text x="77" y="53" transform="rotate(-90 77 53)">22</text>
<text x="80.5" y="51.2" transform="rotate(-90 80.5 51.2)">RU12</text>
<text x="87.6" y="53" transform="rotate(-90 87.6 53)">100</text>
<text x="91.2" y="50.4" transform="rotate(-90 91.2 50.4)">RU13</text>
<text x="98.2" y="52.2" transform="rotate(-90 98.2 52.2)">100</text>
<text x="121.1" y="50.6" transform="rotate(-90 121.1 50.6)">RU21</text>
<text x="128.1" y="53" transform="rotate(-90 128.1 53)">22</text>
<text x="131.7" y="51.2" transform="rotate(-90 131.7 51.2)">RU22</text>
<text x="138.7" y="53" transform="rotate(-90 138.7 53)">100</text>
<text x="144.1" y="50.4" transform="rotate(-90 144.1 50.4)">RU23</text>
<text x="151.2" y="52.2" transform="rotate(-90 151.2 52.2)">100</text>
<text x="170.5" y="51.2" transform="rotate(-90 170.5 51.2)">RU31</text>
<text x="181.1" y="51.2" transform="rotate(-90 181.1 51.2)">RU32</text>
<text x="188.1" y="53" transform="rotate(-90 188.1 53)">100</text>
<text x="191.7" y="52.2" transform="rotate(-90 191.7 52.2)">RU33</text>
<text x="198.8" y="54" transform="rotate(-90 198.8 54)">100</text>
<text x="229.6" y="52.8">RS1</text>
<text x="317.8" y="52.8">RS2</text>
<text x="177.5" y="54.7" transform="rotate(-90 177.5 54.7)">22</text>
<text x="228.6" y="56.3">10K</text>
<text x="316.7" y="56.3">10K</text>
<text x="57.5" y="76.9" transform="rotate(-90 57.5 76.9)">UT1</text>
<text x="108.7" y="75.1" transform="rotate(-90 108.7 75.1)">UT2</text>
<text x="158" y="75.1" transform="rotate(-90 158 75.1)">UT3</text>
<text x="264" y="72.2" transform="rotate(-90 264 72.2)">MS3</text>
<text x="271" y="72.2" transform="rotate(-90 271 72.2)">MS2</text>
<text x="278.1" y="72.2" transform="rotate(-90 278.1 72.2)">MS1</text>
<text x="352.1" y="72.2" transform="rotate(-90 352.1 72.2)">MS3_2</text>
<text x="359.2" y="72.2" transform="rotate(-90 359.2 72.2)">MS2_2</text>
<text x="366.3" y="72.2" transform="rotate(-90 366.3 72.2)">MS1_2</text>
<text x="61" y="80.3" transform="rotate(-90 61 80.3)">TLP250</text>
<text x="112.2" y="78.5" transform="rotate(-90 112.2 78.5)">TLP250</text>
<text x="161.6" y="78.5" transform="rotate(-90 161.6 78.5)">TLP250</text>
<text x="27.7" y="86.3">CZ13</text>
<text x="33.4" y="89.9">10uF/16V</text>
<text x="27.7" y="96.9">CZ12</text>
<text x="34.1" y="100.5">100nF</text>
<text x="138.7" y="100.7" transform="rotate(-90 138.7 100.7)">CT2</text>
<text x="188.1" y="101.4" transform="rotate(-90 188.1 101.4)">CT3</text>
<text x="55.8" y="105.7">DST1</text>
<text x="69.9" y="104.2" transform="rotate(-90 69.9 104.2)">RT11</text>
<text x="77" y="104.2" transform="rotate(-90 77 104.2)">10</text>
<text x="87.6" y="102.4" transform="rotate(-90 87.6 102.4)">CT1</text>
<text x="91.1" y="104" transform="rotate(-90 91.1 104)">100nF</text>
<text x="106.2" y="104">DST2</text>
<text x="121.1" y="102.5" transform="rotate(-90 121.1 102.5)">RT21</text>
<text x="128.1" y="102.5" transform="rotate(-90 128.1 102.5)">10</text>
<text x="142.3" y="102.2" transform="rotate(-90 142.3 102.2)">100nF</text>
<text x="155.5" y="104">DST3</text>
<text x="170.5" y="102.5" transform="rotate(-90 170.5 102.5)">RT31</text>
<text x="177.5" y="102.5" transform="rotate(-90 177.5 102.5)">10</text>
<text x="191.6" y="104" transform="rotate(-90 191.6 104)">100nF</text>
<text x="315.1" y="102.8" transform="rotate(-90 315.1 102.8)">DRV8825</text>
<text x="107.2" y="112.8">15V/0.5W</text>
<text x="156.6" y="112.8">15V/0.5W</text>
<text x="226.9" y="110.3" transform="rotate(-90 226.9 110.3)">U11 DRV8825</text>
<text x="315.1" y="110.3" transform="rotate(-90 315.1 110.3)">U6</text>
<text x="56.1" y="114.6">15V/0.5W</text>
<text x="56.8" y="119.9">RT12</text>
<text x="109.7" y="118.1">RT22</text>
<text x="159.1" y="118.1">RT32</text>
<text x="16.9" y="121" transform="rotate(-90 16.9 121)">UZ1</text>
<text x="20.5" y="125.1" transform="rotate(-90 20.5 125.1)">78M09</text>
<text x="110.2" y="124.7">10k</text>
<text x="159.6" y="124.7">10k</text>
<text x="347.8" y="125.2">C17</text>
<text x="59.1" y="126.5">10k</text>
<text x="126.6" y="130.4">T2 IRFB7440PBF</text>
<text x="176" y="130.4">T3 IRFB7440PBF</text>
<text x="259.3" y="130.2">100uF</text>
<text x="259.6" y="127">C18</text>
<text x="347.5" y="128.4">100uF</text>
<text x="27.8" y="135.7">CZ11</text>
<text x="75.4" y="132.2">T1 IRFB7440PBF</text>
<text x="34.1" y="139.3">100nF</text>
<text x="226.9" y="140.9" transform="rotate(-90 226.9 140.9)">CON19</text>
<text x="315.1" y="140.9" transform="rotate(-90 315.1 140.9)">CON12</text>
<text x="231.8" y="144.8">Motor</text>
<text x="320" y="144.8">Motor</text>
<text x="27.1" y="155.1">RS1M</text>
<text x="27.8" y="151.6">D8</text>
<text x="108" y="155.1">DT2 MBR1645G</text>
<text x="61.4" y="156.9">DT1 MBR1645G</text>
<text x="154.8" y="156.9">DT3 MBR1645G</text>
<text x="135.8" y="168.8">CON20</text>
<text x="45.2" y="179" transform="rotate(-90 45.2 179)">CON22</text>
<text x="259.7" y="188.6">RFA1</text>
<text x="269.3" y="186.9">RFA2</text>
<text x="278.3" y="186.9">10k</text>
<text x="260.2" y="195.3">10k</text>
<text x="269.2" y="197.5">RFA3</text>
<text x="278.2" y="197.5">10k</text>
<text x="51" y="246.8">CON23</text>
<text x="71.8" y="255.9" transform="rotate(-90 71.8 255.9)">RCB1</text>
<text x="78.8" y="257.4" transform="rotate(-90 78.8 257.4)">1.5k</text>
<text x="82.4" y="255.9" transform="rotate(-90 82.4 255.9)">RCB2</text>
<text x="89.4" y="257.4" transform="rotate(-90 89.4 257.4)">1.5k</text>
<text x="93" y="255.9" transform="rotate(-90 93 255.9)">RCB3</text>
<text x="100" y="257.4" transform="rotate(-90 100 257.4)">1.5k</text>
<text x="103.5" y="255.9" transform="rotate(-90 103.5 255.9)">RCB4</text>
<text x="110.6" y="257.4" transform="rotate(-90 110.6 257.4)">1.5k</text>
<text x="114.1" y="255.9" transform="rotate(-90 114.1 255.9)">RCB5</text>
<text x="121.2" y="257.4" transform="rotate(-90 121.2 257.4)">1.5k</text>
<text x="124.7" y="255.9" transform="rotate(-90 124.7 255.9)">RCB6</text>
<text x="131.8" y="257.4" transform="rotate(-90 131.8 257.4)">1.5k</text>
<text x="135.3" y="255.9" transform="rotate(-90 135.3 255.9)">RCB7</text>
<text x="142.3" y="257.4" transform="rotate(-90 142.3 257.4)">1.5k</text>
<text x="145.9" y="255.9" transform="rotate(-90 145.9 255.9)">RCB8</text>
<text x="152.8" y="257.3" transform="rotate(-90 152.8 257.3)">1.5k</text>
<text x="156.5" y="255.9" transform="rotate(-90 156.5 255.9)">RCB9</text>
<text x="163.5" y="257.4" transform="rotate(-90 163.5 257.4)">1.5k</text>
<text x="167" y="255.9" transform="rotate(-90 167 255.9)">RCB10</text>
<text x="174.1" y="257.4" transform="rotate(-90 174.1 257.4)">1.5k</text>
<text x="177.6" y="255.9" transform="rotate(-90 177.6 255.9)">RCB11</text>
<text x="184.7" y="257.4" transform="rotate(-90 184.7 257.4)">1.5k</text>
<text x="188.2" y="255.9" transform="rotate(-90 188.2 255.9)">RCB12</text>
<text x="195.3" y="257.4" transform="rotate(-90 195.3 257.4)">1.5k</text>
<text x="36.3" y="264.5">CAN-BUS Termination</text>
<text x="71.8" y="273.6" transform="rotate(-90 71.8 273.6)">RCB24</text>
<text x="78.8" y="275" transform="rotate(-90 78.8 275)">1.5k</text>
<text x="82.4" y="273.6" transform="rotate(-90 82.4 273.6)">RCB23</text>
<text x="89.4" y="275" transform="rotate(-90 89.4 275)">1.5k</text>
<text x="93" y="273.6" transform="rotate(-90 93 273.6)">RCB22</text>
<text x="100" y="275" transform="rotate(-90 100 275)">1.5k</text>
<text x="103.5" y="273.6" transform="rotate(-90 103.5 273.6)">RCB21</text>
<text x="110.6" y="275" transform="rotate(-90 110.6 275)">1.5k</text>
<text x="114.1" y="273.6" transform="rotate(-90 114.1 273.6)">RCB20</text>
<text x="121.2" y="275" transform="rotate(-90 121.2 275)">1.5k</text>
<text x="124.7" y="273.6" transform="rotate(-90 124.7 273.6)">RCB19</text>
<text x="131.8" y="275" transform="rotate(-90 131.8 275)">1.5k</text>
<text x="135.3" y="273.6" transform="rotate(-90 135.3 273.6)">RCB18</text>
<text x="142.3" y="275" transform="rotate(-90 142.3 275)">1.5k</text>
<text x="145.9" y="273.6" transform="rotate(-90 145.9 273.6)">RCB17</text>
<text x="152.9" y="275" transform="rotate(-90 152.9 275)">1.5k</text>
<text x="156.5" y="273.6" transform="rotate(-90 156.5 273.6)">RCB16</text>
<text x="163.5" y="275" transform="rotate(-90 163.5 275)">1.5k</text>
<text x="167" y="273.6" transform="rotate(-90 167 273.6)">RCB15</text>
<text x="174.1" y="275" transform="rotate(-90 174.1 275)">1.5k</text>
<text x="177.6" y="273.6" transform="rotate(-90 177.6 273.6)">RCB14</text>
<text x="184.7" y="275" transform="rotate(-90 184.7 275)">1.5k</text>
<text x="188.2" y="273.6" transform="rotate(-90 188.2 273.6)">RCB13</text>
<text x="195.3" y="275" transform="rotate(-90 195.3 275)">1.5k</text>
</g>
<g font-size="3.2" fill="#8d2323">
<text x="64.9" y="65.4" transform="rotate(-90 64.9 65.4)">4</text>
<text x="68.4" y="65.4" transform="rotate(-90 68.4 65.4)">3</text>
<text x="72" y="65.4" transform="rotate(-90 72 65.4)">2</text>
<text x="75.5" y="65.4" transform="rotate(-90 75.5 65.4)">1</text>
<text x="116.1" y="63.7" transform="rotate(-90 116.1 63.7)">4</text>
<text x="119.6" y="63.7" transform="rotate(-90 119.6 63.7)">3</text>
<text x="123.1" y="63.7" transform="rotate(-90 123.1 63.7)">2</text>
<text x="126.6" y="63.7" transform="rotate(-90 126.6 63.7)">1</text>
<text x="165.5" y="63.7" transform="rotate(-90 165.5 63.7)">4</text>
<text x="169" y="63.7" transform="rotate(-90 169 63.7)">3</text>
<text x="172.5" y="63.7" transform="rotate(-90 172.5 63.7)">2</text>
<text x="176" y="63.7" transform="rotate(-90 176 63.7)">1</text>
<text x="121" y="71.1" transform="rotate(-90 121 71.1)">C_</text>
<text x="124.5" y="71.6" transform="rotate(-90 124.5 71.6)">A+</text>
<text x="170.4" y="71.1" transform="rotate(-90 170.4 71.1)">C_</text>
<text x="173.9" y="71.6" transform="rotate(-90 173.9 71.6)">A+</text>
<text x="69.8" y="72.8" transform="rotate(-90 69.8 72.8)">C_</text>
<text x="73.4" y="73.4" transform="rotate(-90 73.4 73.4)">A+</text>
<text x="76.9" y="75.2" transform="rotate(-90 76.9 75.2)">NC1</text>
<text x="128.1" y="73.5" transform="rotate(-90 128.1 73.5)">NC1</text>
<text x="177.4" y="73.5" transform="rotate(-90 177.4 73.5)">NC1</text>
<text x="117.5" y="82.4" transform="rotate(-90 117.5 82.4)">GND NC2</text>
<text x="121" y="82.4" transform="rotate(-90 121 82.4)">O1</text>
<text x="124.5" y="82.4" transform="rotate(-90 124.5 82.4)">O2</text>
<text x="128.1" y="82.4" transform="rotate(-90 128.1 82.4)">VCC</text>
<text x="166.9" y="82.4" transform="rotate(-90 166.9 82.4)">GND NC2</text>
<text x="170.4" y="82.4" transform="rotate(-90 170.4 82.4)">O1</text>
<text x="173.9" y="82.4" transform="rotate(-90 173.9 82.4)">O2</text>
<text x="177.4" y="82.4" transform="rotate(-90 177.4 82.4)">VCC</text>
<text x="64.9" y="89.3" transform="rotate(-90 64.9 89.3)">5</text>
<text x="66.3" y="84.1" transform="rotate(-90 66.3 84.1)">GND NC2</text>
<text x="68.4" y="89.3" transform="rotate(-90 68.4 89.3)">6</text>
<text x="69.8" y="84.1" transform="rotate(-90 69.8 84.1)">O1</text>
<text x="72" y="89.3" transform="rotate(-90 72 89.3)">7</text>
<text x="73.4" y="84.1" transform="rotate(-90 73.4 84.1)">O2</text>
<text x="75.5" y="89.3" transform="rotate(-90 75.5 89.3)">8</text>
<text x="76.9" y="84.1" transform="rotate(-90 76.9 84.1)">VCC</text>
<text x="116.1" y="87.6" transform="rotate(-90 116.1 87.6)">5</text>
<text x="119.6" y="87.6" transform="rotate(-90 119.6 87.6)">6</text>
<text x="123.1" y="87.6" transform="rotate(-90 123.1 87.6)">7</text>
<text x="126.6" y="87.6" transform="rotate(-90 126.6 87.6)">8</text>
<text x="165.5" y="87.6" transform="rotate(-90 165.5 87.6)">5</text>
<text x="169" y="87.6" transform="rotate(-90 169 87.6)">6</text>
<text x="172.5" y="87.6" transform="rotate(-90 172.5 87.6)">7</text>
<text x="176" y="87.6" transform="rotate(-90 176 87.6)">8</text>
<text x="232.1" y="137.7" transform="rotate(-90 232.1 137.7)">4</text>
<text x="235.7" y="137.7" transform="rotate(-90 235.7 137.7)">3</text>
<text x="239.2" y="137.7" transform="rotate(-90 239.2 137.7)">2</text>
<text x="242.7" y="137.7" transform="rotate(-90 242.7 137.7)">1</text>
<text x="320.3" y="137.7" transform="rotate(-90 320.3 137.7)">4</text>
<text x="323.8" y="137.7" transform="rotate(-90 323.8 137.7)">3</text>
<text x="327.4" y="137.7" transform="rotate(-90 327.4 137.7)">2</text>
<text x="330.9" y="137.7" transform="rotate(-90 330.9 137.7)">1</text>
</g>
<g font-size="3.2" fill="#00f">
<text x="230.7" y="83.4" transform="rotate(-90 230.7 83.4)">8</text>
<text x="234.2" y="83.4" transform="rotate(-90 234.2 83.4)">7</text>
<text x="237.8" y="83.4" transform="rotate(-90 237.8 83.4)">6</text>
<text x="241.3" y="83.4" transform="rotate(-90 241.3 83.4)">5</text>
<text x="244.8" y="83.4" transform="rotate(-90 244.8 83.4)">4</text>
<text x="248.4" y="83.4" transform="rotate(-90 248.4 83.4)">3</text>
<text x="251.9" y="83.4" transform="rotate(-90 251.9 83.4)">2</text>
<text x="255.4" y="83.4" transform="rotate(-90 255.4 83.4)">1</text>
<text x="318.9" y="83.4" transform="rotate(-90 318.9 83.4)">8</text>
<text x="322.4" y="83.4" transform="rotate(-90 322.4 83.4)">7</text>
<text x="326" y="83.4" transform="rotate(-90 326 83.4)">6</text>
<text x="329.5" y="83.4" transform="rotate(-90 329.5 83.4)">5</text>
<text x="333" y="83.4" transform="rotate(-90 333 83.4)">4</text>
<text x="336.5" y="83.4" transform="rotate(-90 336.5 83.4)">3</text>
<text x="340.1" y="83.4" transform="rotate(-90 340.1 83.4)">2</text>
<text x="343.6" y="83.4" transform="rotate(-90 343.6 83.4)">1</text>
<text x="232.1" y="91.9" transform="rotate(-90 232.1 91.9)">DIR</text>
<text x="235.7" y="93.9" transform="rotate(-90 235.7 93.9)">STEP</text>
<text x="239.2" y="91.8" transform="rotate(-90 239.2 91.8)">SLP</text>
<text x="242.7" y="94.2" transform="rotate(-90 242.7 94.2)">REST</text>
<text x="246.2" y="92.8" transform="rotate(-90 246.2 92.8)">MS3</text>
<text x="249.8" y="92.8" transform="rotate(-90 249.8 92.8)">MS2</text>
<text x="253.3" y="92.8" transform="rotate(-90 253.3 92.8)">MS1</text>
<text x="256.8" y="90.3" transform="rotate(-90 256.8 90.3)">EN</text>
<text x="320.3" y="91.9" transform="rotate(-90 320.3 91.9)">DIR</text>
<text x="323.8" y="93.9" transform="rotate(-90 323.8 93.9)">STEP</text>
<text x="327.4" y="91.8" transform="rotate(-90 327.4 91.8)">SLP</text>
<text x="330.9" y="94.2" transform="rotate(-90 330.9 94.2)">REST</text>
<text x="334.4" y="92.8" transform="rotate(-90 334.4 92.8)">MS3</text>
<text x="338" y="92.8" transform="rotate(-90 338 92.8)">MS2</text>
<text x="341.5" y="92.8" transform="rotate(-90 341.5 92.8)">MS1</text>
<text x="345" y="90.3" transform="rotate(-90 345 90.3)">EN</text>
<text x="24.3" y="107.8" transform="rotate(-90 24.3 107.8)">3</text>
<text x="230.7" y="113.7" transform="rotate(-90 230.7 113.7)">9</text>
<text x="232.1" y="109.2" transform="rotate(-90 232.1 109.2)">GND</text>
<text x="235.7" y="109.2" transform="rotate(-90 235.7 109.2)">FAULT</text>
<text x="239.2" y="109.2" transform="rotate(-90 239.2 109.2)">A2</text>
<text x="242.7" y="109.2" transform="rotate(-90 242.7 109.2)">A1</text>
<text x="246.2" y="109.2" transform="rotate(-90 246.2 109.2)">B1</text>
<text x="249.8" y="109.2" transform="rotate(-90 249.8 109.2)">B2</text>
<text x="253.3" y="109.2" transform="rotate(-90 253.3 109.2)">GND</text>
<text x="256.8" y="109.2" transform="rotate(-90 256.8 109.2)">VMOT</text>
<text x="318.9" y="113.7" transform="rotate(-90 318.9 113.7)">9</text>
<text x="320.3" y="109.2" transform="rotate(-90 320.3 109.2)">GND</text>
<text x="323.8" y="109.2" transform="rotate(-90 323.8 109.2)">FAULT</text>
<text x="327.4" y="109.2" transform="rotate(-90 327.4 109.2)">A2</text>
<text x="330.9" y="109.2" transform="rotate(-90 330.9 109.2)">A1</text>
<text x="334.4" y="109.2" transform="rotate(-90 334.4 109.2)">B1</text>
<text x="338" y="109.2" transform="rotate(-90 338 109.2)">B2</text>
<text x="341.5" y="109.2" transform="rotate(-90 341.5 109.2)">GND</text>
<text x="345" y="109.2" transform="rotate(-90 345 109.2)">VMOT</text>
<text x="25.8" y="117.7" transform="rotate(-90 25.8 117.7)">OUT</text>
<text x="234.2" y="115.7" transform="rotate(-90 234.2 115.7)">10</text>
<text x="237.8" y="115.7" transform="rotate(-90 237.8 115.7)">11</text>
<text x="241.3" y="115.7" transform="rotate(-90 241.3 115.7)">12</text>
<text x="244.8" y="115.7" transform="rotate(-90 244.8 115.7)">13</text>
<text x="248.4" y="115.7" transform="rotate(-90 248.4 115.7)">14</text>
<text x="251.9" y="115.7" transform="rotate(-90 251.9 115.7)">15</text>
<text x="255.4" y="115.7" transform="rotate(-90 255.4 115.7)">16</text>
<text x="322.4" y="115.7" transform="rotate(-90 322.4 115.7)">10</text>
<text x="326" y="115.7" transform="rotate(-90 326 115.7)">11</text>
<text x="329.5" y="115.7" transform="rotate(-90 329.5 115.7)">12</text>
<text x="333" y="115.7" transform="rotate(-90 333 115.7)">13</text>
<text x="336.5" y="115.7" transform="rotate(-90 336.5 115.7)">14</text>
<text x="340.1" y="115.7" transform="rotate(-90 340.1 115.7)">15</text>
<text x="343.6" y="115.7" transform="rotate(-90 343.6 115.7)">16</text>
<text x="25.8" y="130" transform="rotate(-90 25.8 130)">IN</text>
<text x="24.3" y="135.2" transform="rotate(-90 24.3 135.2)">1</text>
<text x="56.7" y="257.7">1</text>
<text x="56.7" y="254.2">2</text>
<text x="60.1" y="255.9">1</text>
<text x="60.1" y="252.4">2</text>
</g>
<text font-size="3.2" x="33.9" y="120.1">2</text>
</svg>
